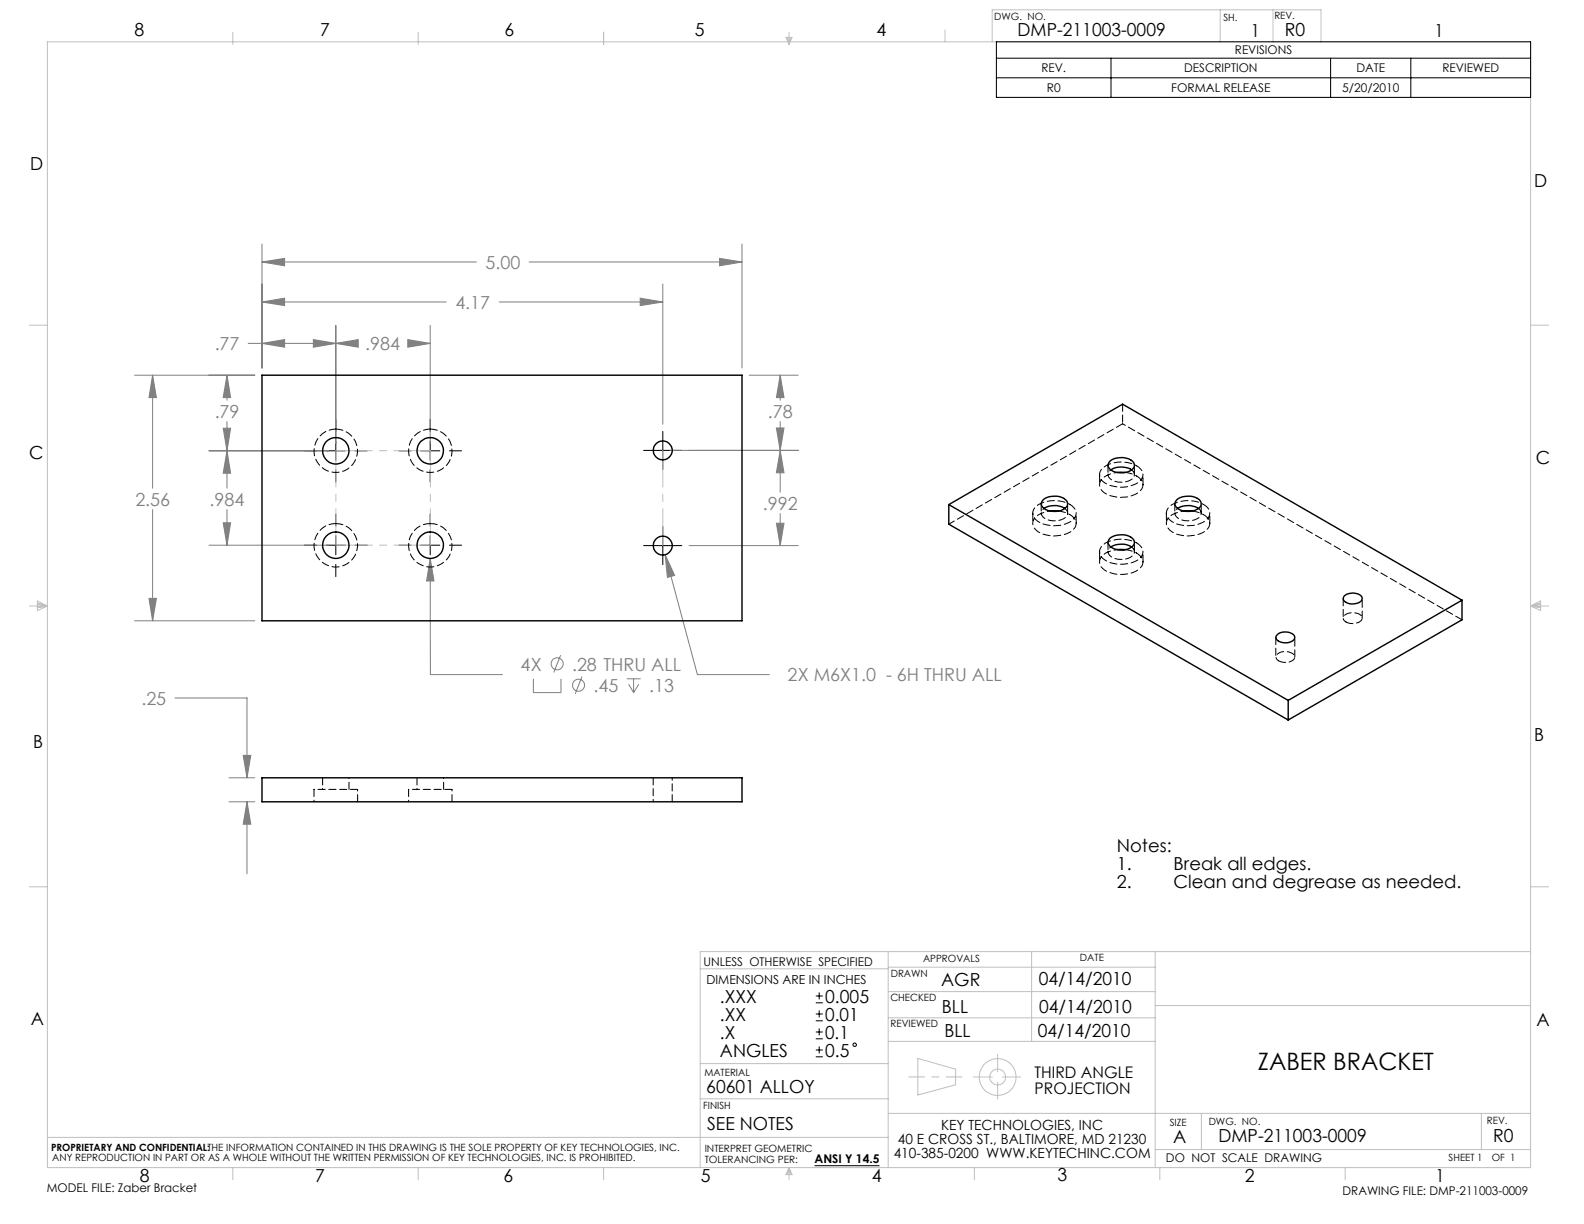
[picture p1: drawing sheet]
<svg xmlns="http://www.w3.org/2000/svg" width="279mm" height="216mm" viewBox="0 0 279 216" stroke-linecap="round" stroke-linejoin="round" font-family="sans-serif">
<g fill="none" stroke="#c0c0c0" stroke-width=".18">
<path d="M8.4 7.4h261.6v198.6h-261.6zM41.1 5.7v2.1M73.8 5.7v2.1M106.5 5.7v2.1M138.6 6.6h1.1l-.5 1.2zM138.9 6.6l.3 1.2M139.2 5.7v2.1M139.5 6.6l-.3 1.2M166.7 5.3v2.1M175 7.4v-5.7h58v5.7M215.2 1.7v5.7M224.5 1.7v5.7"/>
<path d="M5.2 57.4h3.2M270 57.4h3.2M5.2 106.9h3.2M6.6 106l1.8 .9-1.8 .8zM6.6 106.4l1.8 .5M6.6 106.6l1.8 .3M8.4 106.9l-1.8 .2M270 106.9h3.2M270 106.9l1.7 .2M270 106.9l1.7-.9v1.7zM271.7 106.6l-1.7 .3M271.7 106.4l-1.7 .5"/>
<path d="M5.2 156.4h3.2M270 156.4h3.2M123.5 170.9h33.2M156.7 167.9v38.1M156.7 179.5h47.1M156.7 174.9h47.1M156.7 170.6h47.1M182 167.9v15.8M203.8 167.9v38.1M203.8 177.4h66.2M270 167.9h-146.5v38.1M123.5 193.8h33.2"/>
<path d="M123.5 187.6h33.2M156.7 196.4h113.3M156.7 183.7h47.1M161.9 186.7l6.7 1.9v2.7l-6.7 1.8zM171.7 190h3.3M176 186v3.1M176 190.9v3M176.8 190h3.3M211.9 196.4v6.4M261.3 196.4v6.4M8.4 200.6h148.3M41.1 206v2.1"/>
<path d="M73.8 206v2.1M106.5 206v2.1M139.2 206v2.1M139.2 206l.5 1.2h-1.1zM139.2 206l-.3 1.2M139.2 206l.3 1.2M171.9 206v2.1M203.8 202.8h66.2M204.6 206v2.1M237.3 206v2.1"/>
<circle cx="176" cy="190" r="1.4"/>
<circle cx="176" cy="190" r="3.2"/>
</g>
<path d="M169.7 190h-9.4" fill="none" stroke="#c0c0c0" stroke-width=".18" stroke-dasharray="15.2 1.3 1.3 1.3" stroke-dashoffset="12.5"/>
<g fill="none" stroke="#808080" stroke-width=".18">
<path d="M46.2 46.2l4-.6v1.3zM46.2 53.3l4-.7v1.3zM46.2 43v21.9M46.2 46.2h37.8M46.2 53.3h32.5M55.3 59.9l3.9 .7-3.9 .6zM59.2 57.4v20.8M71.9 59.9l4 .7-4 .6zM75.9 57.4v20.8M88.1 53.3h28.8M93.3 46.2h37.6M112.9 52.6l4 .7-4 .6z"/>
<path d="M116.9 50.1v24.7M126.9 45.6l4 .6-4 .7zM130.9 43v21.9M23.7 66.2h21.2M26.9 66.2l.7 3.9h-1.3zM26.9 66.2v19.9M36.9 79.5h21.1M39.4 75.5h1.3l-.7 4zM40 66.2l.7 3.9h-1.3zM40 79.5l.7 4h-1.3zM40 66.2v4.4M40 74.4v11.7"/>
<path d="M43.8 60.6h19M46.2 60.6l4-.7v1.3zM59.2 60.6l4-.7v1.3zM72.1 60.6h3.8M118.2 79.4h22.6M132.2 66.2h8.6M136.9 75.5h1.4l-.7 3.9zM137.6 66.2l.7 3.9h-1.4zM137.6 79.4l.7 4h-1.4zM137.6 66.2v4.4M137.6 74.4v12.4M26.9 89.9v19.6"/>
<path d="M36.9 96.2h21.1M39.4 92.2h1.3l-.7 4zM40 89.9v6.3M75.9 98.5l.7 4h-1.4zM75.9 98.5v20.5h12.7M117.3 97.9l1.7 3.6-1.3 .3zM117.3 97.9l5.7 21.1h12.7M121.5 96.2h19.3M136.9 92.3h1.4l-.7 3.9zM137.6 90.6v5.6M23.7 109.5h21.2M26.3 105.6h1.3l-.7 3.9z"/>
<path d="M94.1 119.7v2.5h4.9v-2.5M98.9 115.6l-1.2 3M102.7 119.3l-1.2 3.1M110.6 119.7h2.4M111.8 119.7v2.5M30.9 123.1h12.7v14.1M40.4 137.2h4.5M42.9 133.2h1.3l-.6 4zM110.9 120.7l.9 1.5M112.7 120.7l-.9 1.5M40.4 141.4h4.5M43.6 141.4l.6 4h-1.3z"/>
<path d="M43.6 141.4v12.7"/>
<circle cx="98.3" cy="117.1" r="1.06"/>
<circle cx="102.1" cy="120.9" r="1.06"/>
</g>
<g fill="none" stroke="#000" stroke-width=".18">
<path d="M175.8 7.4h94.2v9.8h-94.2zM175.8 10.3h94.2M175.8 13.7h94.2M196 10.3v6.9M234.7 10.3v6.9M248.8 10.3v6.9M53.7 79.5h2.1M57.5 79.5h3.4M59.2 74v2.1M59.2 77.8v3.4M62.6 79.5h2.2M70.4 79.5h2.1"/>
<path d="M74.2 79.5h3.4M75.9 74v2.1M75.9 77.8v3.4M79.3 79.5h2.1M113.5 79.4h6.8M116.9 76.1v6.7M53.7 96.2h2.1M57.5 96.2h3.4M59.2 82.9v2.1M59.2 90.7v2.1M59.2 94.5v3.4M59.2 99.6v2.1"/>
<path d="M62.6 96.2h2.2M70.4 96.2h2.1M74.2 96.2h3.4M75.9 82.9v2.1M75.9 90.7v2.1M75.9 94.5v3.4M75.9 99.6v2.1M79.3 96.2h2.1M113.5 96.2h6.8M116.9 92.9v6.7"/>
</g>
<path d="M116.9 79.4v16.8" fill="none" stroke="#c0c0c0" stroke-width=".18" stroke-dasharray="15.2 1.3 1.3 1.3" stroke-dashoffset="8.7"/>
<path d="M59.2 79.5h16.7M59.2 79.5v16.7M75.9 79.5v16.7M59.2 96.2h16.7" fill="none" stroke="#c0c0c0" stroke-width=".18" stroke-dasharray="15.2 1.3 1.3 1.3" stroke-dashoffset="8.8"/>
<path d="M26.9 66.2l.7 3.9h-1.3zM26.3 105.6h1.3l-.7 3.9zM126.9 45.6l4 .6-4 .7zM46.2 46.2l4-.6v1.3zM46.2 60.6l4-.7v1.3zM55.3 59.9l3.9 .7-3.9 .6zM59.2 60.6l4-.7v1.3zM71.9 59.9l4 .7-4 .6zM40 66.2l.7 3.9h-1.3zM39.4 75.5h1.3l-.7 4zM137.6 66.2l.7 3.9h-1.4zM136.9 75.5h1.4l-.7 3.9zM40 79.5l.7 4h-1.3zM39.4 92.2h1.3l-.7 4zM117.3 97.9l.4 3.9 1.3-.3zM75.9 98.5l-.7 4h1.4zM137.6 79.4l.7 4h-1.4zM136.9 92.3h1.4l-.7 3.9zM46.2 53.3l4-.7v1.3zM112.9 52.6l4 .7-4 .6zM42.9 133.2h1.3l-.6 4zM43.6 141.4l.6 4h-1.3z" fill="#808080"/>
<g fill="none" stroke="#000" stroke-width=".25">
<path d="M46.2 66.2h84.7v43.3h-84.7zM167.4 89v3.5l59.8 34.5M167.4 89l59.8 34.5M167.4 89l30.6-17.7 59.9 34.6M184 88.2a3.3 3.3 0 0 1 4.2 .2 .99 .99 0 0 1-.6 1.5 3.1 3.1 0 0 1-3.8-.7 .86 .86 0 0 1 .2-1zM184.1 89.7a3.7 3.7 0 0 1 3.7 0M185.3 90.1h1.4M195.8 81.4a3.3 3.3 0 0 1 4.2 .2 .99 .99 0 0 1-.6 1.4 3.1 3.1 0 0 1-3.9-.6 .9 .9 0 0 1 .3-1zM195.8 95a3.4 3.4 0 0 1 4.2 .2 1 1 0 0 1-.6 1.5 3.4 3.4 0 0 1-3.7-.4 .84 .84 0 0 1 .1-1.3zM195.9 96.5a3.7 3.7 0 0 1 3.7 0M195.9 82.9a3.4 3.4 0 0 1 3.7 0M197.1 96.9h1.4"/>
<path d="M197.1 83.3h1.4M207.5 88.2a3.3 3.3 0 0 1 4.2 .2 .99 .99 0 0 1-.6 1.5 3.1 3.1 0 0 1-3.8-.7 .86 .86 0 0 1 .2-1zM207.7 89.7a3.7 3.7 0 0 1 3.7 0M208.8 90.1h1.5M225.4 111.8a2.09 2.09 0 0 1 3 .6 1.25 1.25 0 0 1-1.4 1l-.8-.1a.94 .94 0 0 1-1-1.3zM237.1 105.2a2.3 2.3 0 0 1 3.1 .1 .9 .9 0 0 1-.9 1.1 1.85 1.85 0 0 1-2.4-.8zM257.9 105.9l-30.7 17.6M257.9 105.9v3.4l-30.7 17.7M46.2 137.2h84.7v4.2h-84.7zM227.2 123.5v3.5"/>
<circle cx="59.2" cy="79.5" r="2.32"/>
<circle cx="75.9" cy="79.5" r="2.33"/>
<circle cx="116.9" cy="79.4" r="1.67"/>
<circle cx="59.2" cy="96.2" r="2.33"/>
<circle cx="75.9" cy="96.2" r="2.34"/>
<circle cx="116.9" cy="96.2" r="1.67"/>
</g>
<g fill="none" stroke="#000" stroke-width=".18" stroke-dasharray="1.3 .6">
<path d="M59.2 75.7a3.8 3.8 0 0 1 3.6 5.1 3.8 3.8 0 0 1-6.1 1.6 3.8 3.8 0 0 1 .7-6.3l.6-.2 1.2-.2M75.9 75.7a3.8 3.8 0 0 1 3.6 5.3 3.8 3.8 0 0 1-6.4 1.1 3.8 3.8 0 0 1 1.6-6.2l1.2-.2M198 71.3v3.5M198 74.8l-30.6 17.7M59.2 92.4a3.8 3.8 0 0 1 3.3 5.6 3.8 3.8 0 0 1-6.5 .4 3.8 3.8 0 0 1 2.6-6h.6M75.9 92.4a3.8 3.8 0 0 1 3.4 5.4 3.8 3.8 0 0 1-6.3 .9 3.8 3.8 0 0 1 1.7-6.2l1.2-.1M182.2 90.5v1.8M183.7 88.9v1.6M186.7 90.1l1 .2 1 .5M187.8 89.7a1 1 0 0 1 .5 1 1 1 0 0 1-.7 .8 3.1 3.1 0 0 1-3.8-.6 .94 .94 0 0 1 .3-1.2M188.3 90.5v-1.6M188.7 89a1.61 1.61 0 0 1 1.1 1.3 1.61 1.61 0 0 1-.8 1.6 5.6 5.6 0 0 1-6.3-.2 1.57 1.57 0 0 1 .5-2.7 5.9 5.9 0 0 1 5.5 0"/>
<path d="M188.7 90.8a1.61 1.61 0 0 1 1.1 1.3 1.61 1.61 0 0 1-.8 1.6 5.6 5.6 0 0 1-6.3-.2 1.57 1.57 0 0 1 .5-2.7l.9-.4 1.2-.3M189.8 92.3v-1.8M194 97.3v1.8M194 83.7v1.8M195.4 95.7v1.6M195.4 82.1v1.6M198.5 96.9l1 .3 1 .3M198.5 83.3l1 .2 1 .5M199.6 96.5a1 1 0 0 1 .5 1 1 1 0 0 1-.7 .8 3.1 3.1 0 0 1-3.9-.6 .94 .94 0 0 1 .4-1.2M199.6 82.9a.98 .98 0 0 1 .5 1 .98 .98 0 0 1-.7 .8 3.1 3.1 0 0 1-3.9-.6 .92 .92 0 0 1 .4-1.2M200.1 97.3v-1.6M200.1 83.7v-1.6"/>
<path d="M200.5 95.7a1.7 1.7 0 0 1 .9 2.4 4.7 4.7 0 0 1-4.5 1.4 3.1 3.1 0 0 1-2.9-2 2.56 2.56 0 0 1 2.5-2.3l1.2-.1 1.2 .1 1.6 .5M200.5 97.5a1.7 1.7 0 0 1 .9 2.4 5.1 5.1 0 0 1-5.6 1.1 2.21 2.21 0 0 1-1.8-2.1 2.85 2.85 0 0 1 2.5-1.9l.6-.1M200.5 82.2a1.61 1.61 0 0 1 1.1 1.3 1.61 1.61 0 0 1-.8 1.6 5.7 5.7 0 0 1-6.3-.2 1.57 1.57 0 0 1 .4-2.7 5.8 5.8 0 0 1 5.6 0M200.5 84a1.61 1.61 0 0 1 1.1 1.3 1.61 1.61 0 0 1-.8 1.6 5.7 5.7 0 0 1-6.3-.2 1.57 1.57 0 0 1 .4-2.7l1-.4 1.2-.3M201.6 99.1v-1.8M201.6 85.5v-1.8M205.7 90.5v1.8M207.2 88.9v1.6M210.3 90.1l1 .2 1 .5M211.4 89.7a1 1 0 0 1 .5 1 1 1 0 0 1-.8 .8 3.1 3.1 0 0 1-3.8-.6 .94 .94 0 0 1 .4-1.2M211.9 90.5v-1.6M212.3 89a1.61 1.61 0 0 1 1.1 1.3 1.61 1.61 0 0 1-.8 1.6 5.6 5.6 0 0 1-6.3-.2 1.57 1.57 0 0 1 .4-2.7 5.9 5.9 0 0 1 5.6 0"/>
<path d="M212.3 90.8a1.61 1.61 0 0 1 1.1 1.3 1.61 1.61 0 0 1-.8 1.6 5.6 5.6 0 0 1-6.3-.2 1.57 1.57 0 0 1 .4-2.7l1-.4 1.1-.3M213.4 92.3v-1.8M225 112.4v3.5M225.5 116.6a2.19 2.19 0 0 0 2.9-.5 1.06 1.06 0 0 0-1.2-1.1l-.8-.1a1.25 1.25 0 0 0-1.3 1.1l.2 .4 .2 .2M228.4 115.9v-3.5M236.9 105.6v3.4M237.4 109.7a2.53 2.53 0 0 0 2.7-.3 .81 .81 0 0 0-.6-1.2 2.11 2.11 0 0 0-2.5 .7 .7 .7 0 0 0 .4 .8M240.3 109v-3.4M257.9 109.3l-59.9-34.5M55.4 139.2v2.2M56.9 137.2v2M61.6 139.2v-2"/>
<path d="M63.1 139.2h-7.7M72.1 139.2v2.2M73.6 137.2v2M78.2 139.2v-2M79.7 139.2h-7.6M115.2 137.2v4.2M63.1 141.4v-2.2M79.7 141.4v-2.2M118.6 141.4v-4.2"/>
</g>
<g fill="none" stroke="#000" stroke-width=".18">
<path d="M143.9 176.9h1.2M143.9 175.7h1.2M143.9 178.9h1.2M144.5 175v1.3M144.5 178.2v1.3M143.9 180.1h1.2M143.9 183.2h1.2M143.9 182h1.2M143.9 186.4h1.2M143.9 185.2h1.2M144.5 181.4v1.2M144.5 184.6v1.2"/>
<path d="M143.7 205.6h11.4"/>
<circle cx="150.8" cy="184.3" r=".31"/>
</g>
<text font-size="4.2" x="221.9" y="188.7">ZABER BRACKET</text>
<g font-size="3.2">
<text x="23.7" y="6.3">8</text>
<text x="56.5" y="6.4">7</text>
<text x="89" y="6.4">6</text>
<text x="122.6" y="6.4">5</text>
<text x="154.6" y="6.3">4</text>
<text x="179.5" y="6.4">DMP-211003-0009</text>
<text x="220.6" y="6.5">1</text>
<text x="226.6" y="6.4">R0</text>
<text x="253" y="6.6">1</text>
<text x="5.3" y="30">D</text>
<text x="270.6" y="32.9">D</text>
<text x="5.2" y="81">C</text>
<text x="270.9" y="81.9">C</text>
<text x="5.8" y="132">B</text>
<text x="270.6" y="130.7">B</text>
<text x="197" y="150.3">Notes:</text>
<text x="197" y="153.5">1.</text>
<text x="207" y="153.5">Break all edges.</text>
<text x="197" y="156.7">2.</text>
<text x="207" y="156.7">Clean and degrease as needed.</text>
<text x="166" y="173.9">AGR</text>
<text x="183.2" y="173.8">04/14/2010</text>
<text x="127" y="176.9">.XXX</text>
<text x="145.6" y="176.9">0.005</text>
<text x="166.2" y="178.8">BLL</text>
<text x="183.3" y="178.6">04/14/2010</text>
<text x="5.4" y="180.9">A</text>
<text x="127" y="180.1">.XX</text>
<text x="127" y="183.2">.X</text>
<text x="145.6" y="180">0.01</text>
<text x="145.6" y="183.2">0.1</text>
<text x="166.6" y="182.9">BLL</text>
<text x="183" y="183">04/14/2010</text>
<text x="271" y="181">A</text>
<text x="127" y="186.4">ANGLES</text>
<text x="145.6" y="186.4">0.5</text>
<text x="124.6" y="192.8">60601 ALLOY</text>
<text x="124.7" y="199.4">SEE NOTES</text>
<text x="207" y="201.6">A</text>
<text x="214.9" y="201.5">DMP-211003-0009</text>
<text x="263.4" y="201.4">R0</text>
<text x="24.7" y="208.4">8</text>
<text x="55.6" y="208.5">7</text>
<text x="88.8" y="208.4">6</text>
<text x="123.6" y="208.4">5</text>
<text x="153.8" y="208.4">4</text>
<text x="186.6" y="208.3">3</text>
<text x="219.6" y="208.4">2</text>
<text x="253.2" y="208.5">1</text>
</g>
<g font-size="3.2" fill="#808080">
<text x="85.6" y="47.4">5.00</text>
<text x="80.3" y="54.4">4.17</text>
<text x="37.9" y="61.8">.77</text>
<text x="64.4" y="61.8">.984</text>
<text x="37.9" y="73.6">.79</text>
<text x="135.5" y="73.6">.78</text>
<text x="23.9" y="89.2">2.56</text>
<text x="37" y="89.2">.984</text>
<text x="134.6" y="89.9">.992</text>
<text x="91.8" y="118.3">4X</text>
<text x="100.9" y="118.3">.28 THRU ALL</text>
<text x="24.9" y="124.3">.25</text>
<text x="104.7" y="122.1">.45</text>
<text x="114.5" y="122.1">.13</text>
<text x="138.9" y="120.2">2X M6X1.0 - 6H THRU ALL</text>
</g>
<g font-size="2.8">
<text x="182.5" y="190.1">THIRD ANGLE</text>
<text x="182.5" y="192.9">PROJECTION</text>
</g>
<g font-size="2.5">
<text x="158.4" y="201.9">40 E CROSS ST., BALTIMORE, MD 21230</text>
<text x="166" y="199.4">KEY TECHNOLOGIES, INC</text>
<text x="157.6" y="204.3">410-385-0200 WWW.KEYTECHINC.COM</text>
</g>
<text font-size="2.2" x="124.6" y="173.7">DIMENSIONS ARE IN INCHES</text>
<g font-size="2.1">
<text x="217.8" y="9.6">REVISIONS</text>
<text x="183.7" y="12.8">REV.</text>
<text x="184.7" y="16.2">R0</text>
<text x="206.6" y="16.2">FORMAL RELEASE</text>
<text x="208.9" y="12.8">DESCRIPTION</text>
<text x="236.8" y="16.2">5/20/2010</text>
<text x="239.3" y="12.8">DATE</text>
<text x="254.4" y="12.8">REVIEWED</text>
<text x="124.1" y="170.3">UNLESS OTHERWISE SPECIFIED</text>
<text x="143.7" y="205.2">ANSI Y 14.5</text>
<text x="205.7" y="205">DO NOT SCALE DRAWING</text>
<text x="8.2" y="210.3">MODEL FILE: Zaber Bracket</text>
<text x="236.8" y="210.7">DRAWING FILE: DMP-211003-0009</text>
</g>
<g font-size="1.8">
<text x="175.4" y="3.5">DWG. NO.</text>
<text x="215.8" y="3.6">SH.</text>
<text x="224.8" y="3.3">REV.</text>
<text x="157.1" y="172.3">DRAWN</text>
<text x="162.8" y="169.7">APPROVALS</text>
<text x="190.5" y="169.5">DATE</text>
<text x="157.1" y="176.6">CHECKED</text>
<text x="157.1" y="181.2">REVIEWED</text>
<text x="124.2" y="189.8">MATERIAL</text>
<text x="124.1" y="195.6">FINISH</text>
<text x="9" y="203">PROPRIETARY AND CONFIDENTIAL:THE INFORMATION CONTAINED IN THIS DRAWING IS THE SOLE PROPERTY OF KEY TECHNOLOGIES, INC.</text>
<text x="124.3" y="203.1">INTERPRET GEOMETRIC</text>
<text x="206.3" y="198.5">SIZE</text>
<text x="213.2" y="198.5">DWG. NO.</text>
<text x="262.3" y="198.2">REV.</text>
<text x="9.2" y="204.8">ANY REPRODUCTION IN PART OR AS A WHOLE WITHOUT THE WRITTEN PERMISSION OF KEY TECHNOLOGIES, INC. IS PROHIBITED.</text>
<text x="124.3" y="205.2">TOLERANCING PER:</text>
<text x="255.5" y="204.8">SHEET 1</text>
<text x="263.1" y="204.8">OF 1</text>
</g>
</svg>
